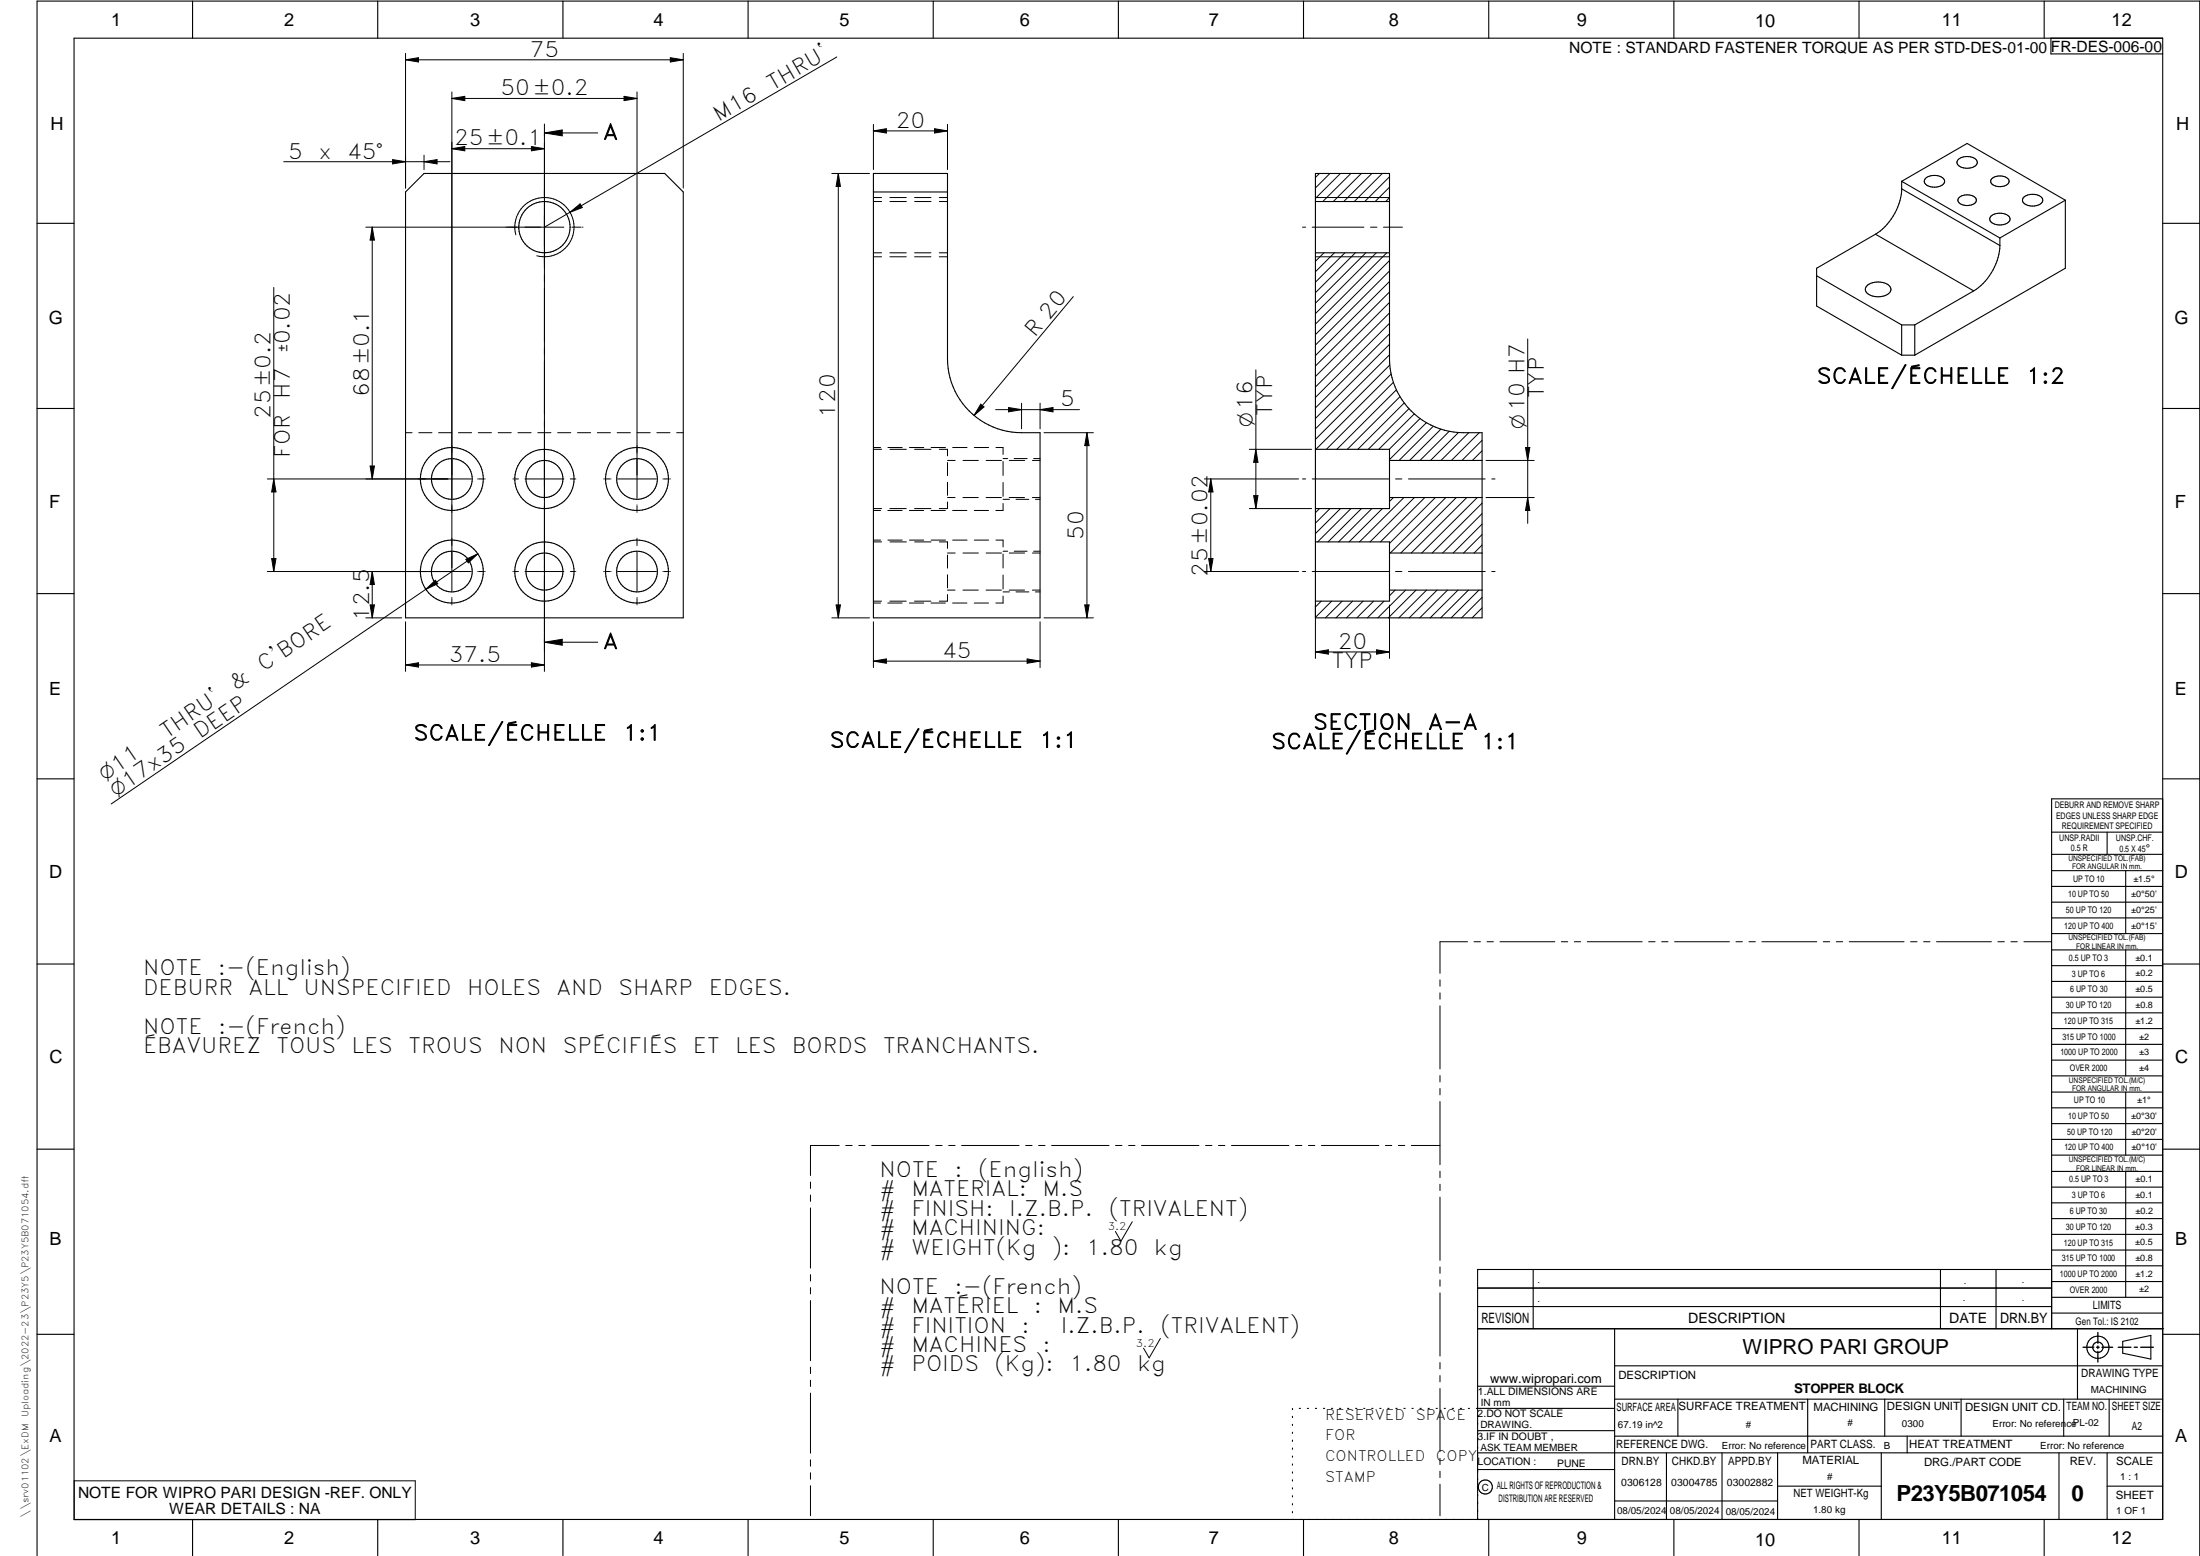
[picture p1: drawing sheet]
<svg xmlns="http://www.w3.org/2000/svg" width="594mm" height="420mm" viewBox="0 0 594 420" stroke-linecap="round" stroke-linejoin="round" font-family="sans-serif">
<g fill="none" stroke="#000" stroke-width=".3">
<path d="M20 10.3h564v400h-564zM52 .3v10M102 .3v10M152 .3v10M202 .3v10M252 .3v10M302 .3v10M352 .3v10M402 .3v10M452 .3v10M502 .3v10M552 .3v10"/>
<path d="M553.8 10.3v4.3h30.2M114.5 46.8h65l5 5v115h-75v-115zM235.9 46.8h20v50a20 20 0 0 0 20 20h5v50h-45zM235.9 51.8h20M355.2 46.8h20v50a20 20 0 0 0 20 20h5v50h-45zM355.2 54.4h20M513.5 51a15.6 15.6 0 0 1-7.1 12.2M513.5 49l17.7-10.3 26.5 15.4M513.5 49v2M513.5 51l26.5 15.3M513.5 49l26.5 15.3M520 48.2a3.9 3.9 0 0 1 4.9 .2 1.39 1.39 0 0 1-1.2 1.9 3.5 3.5 0 0 1-4-1.1v-.5z"/>
<path d="M528.8 43.1a3.8 3.8 0 0 1 5 .2 1.39 1.39 0 0 1-1.2 1.9 3.1 3.1 0 0 1-4.2-1.3zM529.1 53.3a3.3 3.3 0 0 1 4.5 .5 1.58 1.58 0 0 1-1.7 1.6 2.55 2.55 0 0 1-3.2-1.3zM537.6 58.4a3.6 3.6 0 0 1 5.1 .5 1.89 1.89 0 0 1-2.2 1.8 2.68 2.68 0 0 1-3.2-1.5zM537.9 48.2a3.3 3.3 0 0 1 4.6 .5 1.61 1.61 0 0 1-1.8 1.6 2.54 2.54 0 0 1-3.2-1.3zM546.5 53.3a3.9 3.9 0 0 1 5 .2 1.39 1.39 0 0 1-1.2 1.9 3.5 3.5 0 0 1-4.1-1.1v-.5zM557.7 54.1v18.3l-40.6 23.5M557.7 54.1l-17.7 10.2M10 60.3h10M355.2 68.3h20M490.6 74.5l22.9 13.2M504.4 77a4.8 4.8 0 0 1 6 .5 1.63 1.63 0 0 1-1.2 2.3 4.8 4.8 0 0 1-5.3-1l-.2-1zM506.4 63.2l-15.8 9.2v10.2l22.9 13.3"/>
<path d="M506.4 63.2l26.6 15.3M533 78.5l-15.9 9.2M540 64.3v2M540 66.3a15.6 15.6 0 0 1-7 12.2M584 60.3h10M513.5 87.7v8.2M513.5 87.7h3.6M513.5 95.9h3.6M517.1 87.7v8.2M10 110.3h10M584 110.3h10M355.2 121.3h20v16h-20"/>
<path d="M375.2 124.3h25M375.2 134.3h25M355.2 146.3h20v16h-20M375.2 159.3h25M375.2 149.3h25M10 160.3h10M584 160.3h10M10 210.3h10M584 215.7h-30v143.1M584 210.3h10M554 230.7h30M554 224.7h30"/>
<path d="M554 235.1h30M554 239.4h30M569 224.7v6M574 235.1v17M554 243.6h30M554 247.9h30M554 252.1h30M554 256.5h30M574 256.5v34M10 260.3h10M554 260.8h30M554 265h30"/>
<path d="M554 269.3h30M554 273.5h30M554 277.7h30M584 260.3h10M554 282h30M554 286.3h30M554 290.5h30M554 294.9h30M554 299.1h30M574 294.9v17M10 310.3h10M554 303.4h30"/>
<path d="M554 307.7h30M554 311.9h30M554 316.3h30M574 316.3v34M584 310.3h10M554 320.5h30M554 324.8h30M554 329.1h30M554 333.3h30M554 337.5h30M399 358.8h185.3M399 352.8h155"/>
<path d="M399 347.8h155M414 342.8v16M436 358.8v51.5M524 342.8v16M539 342.8v16M554 342.8h-155v67.5M554 341.8h30M554 346.1h30M554 350.3h30M554 354.6h30M561 358.8v19M10 360.3h10"/>
<path d="M399 374.3h37M436 368.8h148M436 377.8h148M453.1 377.8v10M488.1 377.8v14.5M508.9 377.8v10M529.6 377.8v10M557.3 377.8v10M569.5 377.8v10M573.2 362.2l7.6-1.6v6.4l-7.6-1.6zM584 360.3h10M349 380.3v.3"/>
<path d="M349 382.4v.4M349 384.6v.3M349 386.7v.4M349 388.9v.3M349 391v.4M349 393.2v.3M349 395.3v.3M349 397.4v.4M349 399.6v.3M350.9 380.3h.3M353 380.3h.3M355.2 380.3h.3"/>
<path d="M357.4 380.3h.3M359.6 380.3h.3M361.7 380.3h.3M363.9 380.3h.3M366.1 380.3h.3M368.3 380.3h.3M370.4 380.3h.3M372.6 380.3h.3M374.8 380.3h.3M376.9 380.3h.4M379.1 380.3h.3M381.3 380.3h.3"/>
<path d="M383.4 380.3h.4M385.6 380.3h.4M387.8 380.3h.3M390 380.3h.3M392.1 380.3h.4M394.3 380.3h.4M396.5 380.3h.3M399 396.8h37M399 392.3h185M399 386.3h37M436 387.8h148M436 380.3h-37.3"/>
<path d="M450 392.3v18M465 392.3v18M480 392.3v18M508 392.3v18M515 387.8v4.5M556 392.3v18M569 392.3v18M52 410.3v9.8M102 410.3v9.8M152 410.3v9.8M202 410.3v9.8M252 410.3v9.8"/>
<path d="M302 410.3v9.8M349 401.7v.4M349 403.9v.3M349 406v.4M349 408.2v.3M352 410.3v9.8M402 410.3v9.8M436 405.3h44M452 410.3v9.8M480 401.3h28M502 410.3v9.8M552 410.3v9.8"/>
<path d="M569 401.3h15M10 420.1v-419.8h584v419.8"/>
<circle cx="147" cy="61.3" r="6.9"/>
<circle cx="122" cy="129.3" r="5.5"/>
<circle cx="122" cy="129.3" r="8.5"/>
<circle cx="147" cy="129.3" r="8"/>
<circle cx="147" cy="129.3" r="5"/>
<circle cx="172" cy="129.3" r="5.5"/>
<circle cx="172" cy="129.3" r="8.5"/>
<circle cx="122" cy="154.3" r="8.5"/>
<circle cx="122" cy="154.3" r="5.5"/>
<circle cx="147" cy="154.3" r="5"/>
<circle cx="147" cy="154.3" r="8"/>
<circle cx="172" cy="154.3" r="8.5"/>
<circle cx="172" cy="154.3" r="5.5"/>
<circle cx="566.5" cy="363.8" r="1.4"/>
<circle cx="566.5" cy="363.8" r="3"/>
<circle cx="401.1" cy="401.5" r="1.91"/>
</g>
<g fill="none" stroke="#000" stroke-width=".27">
<path d="M109.5 14.4v36.4M109.5 16.2h75M109.5 16.2l3.5-.6v1.1zM181 15.6l3.5 .6-3.5 .5zM184.5 14.4v36.4M226 15.4l-79 45.9M122 24.8v134.8M122 26.6l3.5-.6v1.2zM122 26.6h50M143.5 39.6l3.5 .6-3.5 .5zM147 33.5v4.8M147 38.4v142.9"/>
<path d="M147 35.9h14.4M147 35.9l4.8-.8v1.6zM168.5 26l3.5 .6-3.5 .6zM172 24.8v109.8M235.9 35.3l3.4-.5v1.1zM235.9 35.3h20M235.9 33.6v12.2M252.4 34.8l3.5 .5-3.5 .6zM255.9 33.6v12.2M76.6 43.7h44.9M106 43.1l3.5 .6-3.5 .6zM114.5 43.7l3.5-.6v1.2z"/>
<path d="M114.5 41.9v3.9M122 40.2h25M122 40.2l3.5-.6v1.1zM153.9 57.3l2.7-2.2 .6 .9zM153.9 57.3a8 8 0 0 1-.5 8.9 8 8 0 0 1-8.5 2.9M153.9 57.3a8 8 0 0 0-10-3.3 8 8 0 0 0-4.6 9.4M224.6 46.8h10.2M226.4 46.8l.5 3.5h-1.1zM226.4 46.8v120M235.9 54.4h2.2M235.9 53.3h2.2M240.3 53.3h4.4"/>
<path d="M240.3 54.4h4.4M247 53.3h4.4M247 54.4h4.4M253.6 53.3h2.3M253.7 54.4h2.2M355.2 53.3h20M356.3 46.8l-1.1 1.1M359.1 46.8l-3.9 4M362 46.8l-6.8 6.8M364.8 46.8l-7.6 7.6M367.6 46.8l-7.6 7.6M370.5 46.8l-7.6 7.6"/>
<path d="M373.3 46.8l-7.6 7.6M375.2 53.4l-1 1M375.2 50.5l-3.9 3.9M375.2 47.7l-6.7 6.7M73.9 77.6v76.7M98.8 61.3h53.5M100.5 61.3v68M100.5 61.3l.6 3.5h-1.2zM154 61.3h.2M154.5 61.3h2.4M157.3 61.3h.1M235.9 68.3h2.2"/>
<path d="M235.9 69.3h2.2M240.3 68.3h4.4M240.3 69.3h4.4M247 68.3h4.4M247 69.3h4.4M253.6 68.3h2.3M253.6 69.3h2.3M351.7 61.3h.9M354.3 61.3h14M355.2 69.3h20M357.5 68.3l-2.3 2.2M360.3 68.3l-5.1 5.1"/>
<path d="M363.2 68.3l-8 7.9M366 68.3l-10.8 10.7M368.8 68.3l-13.6 13.6M370.1 61.3h1.7M371.7 68.3l-16.5 16.4M373.6 61.3h5.1M374.5 68.3l-19.3 19.2M375.2 70.4l-20 20M375.2 73.2l-20 20M375.2 76l-20 20M375.2 78.8l-20 20M289.8 80.1l-26.8 32.1"/>
<path d="M339.1 99.9v37.4M375.2 95.8l-20 20M375.2 81.7l-20 20M375.2 84.5l-20 20M375.2 87.3l-20 20M375.2 90.1l-20 20.1M375.2 93l-20 20M375.3 98.6l-20.1 20M412.5 91.5v49.8M109.5 116.8h1.8M113.1 116.8h3.5M118.4 116.8h3.6"/>
<path d="M123.8 116.8h3.6M129.2 116.8h3.5M134.5 116.8h3.6M139.9 116.8h3.5M145.2 116.8h3.6M150.6 116.8h3.5M155.9 116.8h3.6M161.3 116.8h3.5M166.7 116.8h3.5M172 116.8h3.6M177.4 116.8h3.5M182.7 116.8h1.8"/>
<path d="M264.8 109.1l.9 .8-2.7 2.3zM268.9 110.6h22.6M272.3 110l3.6 .6-3.6 .6zM275.9 108.9v6.9M280.9 108.9v6.9M280.9 110.6l3.4-.6v1.2zM281.9 116.8h13.3M293.5 116.8l.6 3.5h-1.2zM293.5 116.8v50M375.7 101l-20.4 20.3M376.3 103.2l-18.1 18.1M377.1 105.3l-16.1 16"/>
<path d="M378.1 107.1l-14.3 14.2M379.2 108.8l-12.5 12.5M380.5 110.3l-11 11M381.9 111.8l-9.6 9.5M383.5 113l-8.3 8.3M385.2 114.1l-10 10M387 115.1l-9.2 9.2M389.1 115.9l-8.5 8.4M391.3 116.5l-7.9 7.8M393.8 116.8l-7.5 7.5M396.6 116.8l-7.5 7.5M399.5 116.8l-7.6 7.5"/>
<path d="M400.2 118.9l-5.4 5.4M72.2 129.3h55.1M73.9 129.3l.6 3.5h-1.1zM99.9 125.8h1.2l-.6 3.5zM129 129.3h.1M129.3 129.3h1.4M130.9 129.3h.1M138.5 129.3h.1M138.7 129.3h1.1M140 129.3h.1M141.8 129.3h10.5M154 129.3h.1"/>
<path d="M154.2 129.3h1.1M155.4 129.3h.1M163 129.3h.1M163.3 129.3h1.4M164.9 129.3h.1M166.8 129.3h10.5M172 136.3v.1M172 136.6v1.4M172 138.2v.1M179 129.3h.1M179.3 129.3h1.4M180.9 129.3h.1"/>
<path d="M235.9 137.8h1.9M235.9 120.8h1.9M235.9 121.3h2.2M235.9 137.3h2.2M239.7 137.8h3.9M239.8 120.8h3.8M240.3 137.3h4.4M240.3 121.3h4.4M245.6 137.8h3.8M245.6 120.8h3.9M247 137.3h4.4M247 121.3h4.4"/>
<path d="M251.4 137.8h3.9M251.4 120.8h3.9M253.7 121.3h2.2v1.8M255.9 124.9v3.5M255.9 130.2v3.6M255.9 135.6v1.7h-2.3M255.9 134.3h2M255.9 124.3h2M257.2 137.8h3.9M257.3 120.8h3.8M260 134.3h4.2M260 124.3h4.2"/>
<path d="M263.1 137.8h3.8M263.1 120.8h3.9M266.3 134.3h4.1M266.3 124.3h4.1M268.9 120.8h2v1.9M270.9 123.8h1.2M270.9 124.6v3.8M270.9 130.3v3.7M270.9 136v1.8h-2M270.9 134.8h1.7M272.5 134.3h4.2M272.5 124.3h4.2"/>
<path d="M273.9 123.8h3.5M274.4 134.8h3.4M278.8 134.3h2.1M278.8 124.3h2.1M279.1 123.8h1.8M279.6 134.8h1.3M325.2 129.3h25.5M327 129.3v25M327 129.3l.5 3.5h-1.1zM337.4 121.3h16.8M337.4 137.3h16.8M338.5 133.8h1.2l-.6 3.5z"/>
<path d="M339.1 121.3l.6 3.5h-1.2zM351.7 129.3h.9M354.3 129.3h20.8M356.3 137.3l-1.1 1.1M359.1 137.3l-3.9 4M362 137.3l-6.8 6.8M364.8 137.3l-9 9M367.6 137.3l-9 9M370.5 137.3l-9 9M373.3 137.3l-9 9M376.3 134.3l-1.1 1.1M376.8 129.3h1.8"/>
<path d="M379.1 134.3l-12 12M380.3 129.3h20.8M381.9 134.3l-12 12M384.8 134.3l-12 12M387.6 134.3l-12.4 12.4M390.4 134.3l-15 15M393.2 134.3l-14.9 15M396.1 134.3l-15 15M398.9 134.3l-15 15M400.2 121.7l-2.6 2.6M400.2 135.9l-13.5 13.4M400.2 138.7l-10.6 10.6"/>
<path d="M401.3 124.3h13M401.3 134.3h13M402.8 129.3h.9M411.9 120.8h1.2l-.6 3.5zM412.5 134.3l.6 3.5h-1.2zM72.2 154.3h55.1M73.4 150.8h1.1l-.6 3.5zM100.5 154.3v12.5M100.5 154.3l.6 3.5h-1.2zM115 159.1l-85 58M115 159.1l2.6-2.4 .6 .9zM125.8 151l3.2-1.5-2.5 2.5z"/>
<path d="M129 154.3h.1M129 149.5l-14 9.6M129.3 154.3h1.4M130.9 154.3h.1M138.5 154.3h.1M138.7 154.3h1.1M140 154.3h.1M141.8 154.3h10.5M154 154.3h.1M154.2 154.3h1.1M155.4 154.3h.1M163 154.3h.1"/>
<path d="M163.3 154.3h1.4M164.9 154.3h.1M166.8 154.3h10.5M172 149.1v10.5M172 145.3v.1M172 145.6v1.5M172 147.3h.1M179 154.3h.1M179.3 154.3h1.4M180.9 154.3h.1M235.9 146.3h2.2M235.9 145.8h1.9"/>
<path d="M239.8 145.8h3.8M240.3 146.3h4.4M245.6 145.8h3.9M247 146.3h4.4M251.4 145.8h3.9M253.7 146.3h2.2v1.8M255.9 149.9v3.5M255.9 155.2v3.5M255.9 159.3h2M255.9 149.3h2M257.3 145.8h3.8M260 159.3h4.2"/>
<path d="M260 149.3h4.2M263.1 145.8h3.9M266.3 159.3h4.1M266.3 149.3h4.1M268.9 145.8h2v1.9M270.9 148.8h1.2M270.9 149.6v3.8M270.9 155.3v3.7M270.9 159.8h1.7M272.5 159.3h4.2M272.5 149.3h4.2M273.9 148.8h3.5"/>
<path d="M274.4 159.8h3.4M278.8 159.3h2.1M278.8 149.3h2.1M279.1 148.8h1.8M279.6 159.8h1.3M325.2 154.3h25.5M326.4 150.8h1.1l-.5 3.5zM351.7 154.3h.9M354.3 154.3h20.8M376.7 159.3l-1.5 1.6M376.8 154.3h1.8M379.6 159.3l-7.5 7.5"/>
<path d="M380.3 154.3h20.8M382.4 159.3l-7.5 7.5M385.2 159.3l-7.5 7.5M388.1 159.3l-7.6 7.5M390.9 159.3l-7.5 7.5M393.7 159.3l-7.5 7.5M396.5 159.3l-7.5 7.5M399.4 159.3l-7.5 7.5M400.2 147.2l-2.1 2.1M400.2 144.3l-5 5M400.2 141.5l-7.8 7.8M402.8 154.3h.9"/>
<path d="M98.8 166.8h9.7M99.9 163.3h1.2l-.6 3.5zM109.5 179.6h37.5M109.5 179.6l3.5-.6v1.1zM109.5 167.9v13.4M122 161.3v.1M122 161.6v1.4M122 163.2v.1M143.5 179l3.5 .6-3.5 .5zM147 173.4l4.8-.8v1.6zM147 173.4h14.4M172 161.3v.1"/>
<path d="M172 161.6v1.4M172 163.2v.1M224.6 166.8h10.2M225.8 163.3h1.1l-.5 3.5zM235.9 178.5l3.4-.6v1.2zM235.9 178.5h45M235.9 162.8h1.9M235.9 162.3h2.2M235.9 167.9v12.4M239.7 162.8h3.9M240.3 162.3h4.4M245.6 162.8h3.8"/>
<path d="M247 162.3h4.4M251.4 162.8h3.9M255.9 160.5v1.8h-2.3M257.2 162.8h3.9M263.1 162.8h3.8M270.9 161v1.8h-2M277.4 177.9l3.5 .6-3.5 .6zM280.9 167.9v12.4M281.9 166.8h13.3M292.9 163.3h1.2l-.6 3.5zM355.2 163.4v14.4M355.2 176h20"/>
<path d="M355.2 176l3.5-.5v1.1zM356.8 162.3l-1.6 1.6M359.6 162.3l-4.4 4.4M362.4 162.3l-4.5 4.5M365.2 162.3l-4.4 4.5M368.1 162.3l-4.5 4.5M370.9 162.3l-4.5 4.5M371.7 175.5l3.5 .5-3.5 .6zM373.7 162.3l-4.5 4.5M375.2 163.4v14.4M400.2 164.1l-2.7 2.7M400.2 161.3l-5.5 5.5"/>
<path d="M396.3 254.3h-7.5v8.5M398 254.3h1.8M401.5 254.3h1.8M405 254.3h14.9M421.6 254.3h1.7M425.1 254.3h1.7M428.6 254.3h14.8M445.2 254.3h1.7M448.7 254.3h1.7M452.2 254.3h14.8M468.8 254.3h1.7M472.3 254.3h1.7"/>
<path d="M475.8 254.3h14.8M492.4 254.3h1.7M495.9 254.3h1.7M499.4 254.3h14.8M515.9 254.3h1.8M519.4 254.3h1.8M522.9 254.3h14.9M539.5 254.3h1.7M543 254.3h1.7M546.5 254.3h7.4M388.8 264.6v1.7M388.8 268.1v1.7"/>
<path d="M388.8 271.6v17M388.8 290.4v1.8M388.8 293.9v1.8M388.8 297.4v17.1M218.9 319.2v1.7M226.6 309.3h-7.7v8.1M228.4 309.3h1.7M231.9 309.3h1.7M235.4 309.3h15.5M252.7 309.3h1.7M256.2 309.3h1.7M259.7 309.3h15.5"/>
<path d="M277 309.3h1.7M280.5 309.3h1.7M284 309.3h15.5M301.2 309.3h1.8M304.8 309.3h1.7M308.2 309.3h15.6M325.5 309.3h1.8M329 309.3h1.8M332.5 309.3h15.6M349.8 309.3h1.8M353.3 309.3h1.7M356.8 309.3h15.5"/>
<path d="M374.1 309.3h1.7M377.6 309.3h1.7M381.1 309.3h7.7M388.8 316.3v1.7M388.8 319.8v1.7M218.9 322.7v1.7M218.9 326.2v16.2M305.7 329.9l-3 5.3-1.5-2.7M388.8 323.3v17M218.9 344.2v1.7M218.9 347.7v1.7M218.9 351.2v16.2"/>
<path d="M388.8 342.1v1.7M388.8 345.6v1.7M388.8 349.1v17.1M218.9 369.2v1.7M218.9 372.7v1.7M218.9 376.2v16.2M313.3 361.4l-3 5.3-1.5-2.7M388.8 367.9v1.8M388.8 371.4v1.7M388.8 374.9v17.1M20 399.9h92.1v10.5h-92.1zM218.9 394.2v1.7"/>
<path d="M218.9 397.7v1.7M388.8 393.8v1.7M388.8 397.3v1.7M218.9 401.2v8.1M388.8 400.8v8.5"/>
</g>
<path d="M566.5 359.8v2.9M562.5 363.8h2.9M566.1 363.8h.8M566.5 363.5v.7M566.5 364.9v2.9M567.6 363.8h2.9M572 363.8h3.4M576.3 363.8h.9M578.1 363.8h3.4" fill="none" stroke="#000" stroke-width=".36"/>
<g fill="#000">
<path d="M109.5 16.2l3.5-.6v1.1zM181 15.6l3.5 .6-3.5 .5zM122 40.2l3.5-.6v1.1zM122 26.6l3.5-.6v1.2zM143.5 39.6l3.5 .6-3.5 .5zM147 35.9l4.8-.8v1.6zM168.5 26l3.5 .6-3.5 .6zM235.9 35.3l3.4-.5v1.1zM252.4 34.8l3.5 .5-3.5 .6zM106 43.1l3.5 .6-3.5 .6zM114.5 43.7l3.5-.6v1.2zM153.9 57.3l2.7-2.2 .6 .9z"/>
<path d="M226.4 46.8l.5 3.5h-1.1zM100.5 61.3l.6 3.5h-1.2zM264.8 109.1l.9 .8-2.7 2.3zM272.3 110l3.6 .6-3.6 .6zM280.9 110.6l3.4-.6v1.2zM73.9 129.3l.6 3.5h-1.1zM99.9 125.8h1.2l-.6 3.5zM293.5 116.8l.6 3.5h-1.2zM327 129.3l.5 3.5h-1.1zM338.5 133.8h1.2l-.6 3.5zM339.1 121.3l.6 3.5h-1.2zM412.5 134.3l.6 3.5h-1.2z"/>
<path d="M411.9 120.8h1.2l-.6 3.5zM73.4 150.8h1.1l-.6 3.5zM100.5 154.3l.6 3.5h-1.2zM115 159.1l2.6-2.4 .6 .9zM125.8 151l3.2-1.5-2.5 2.5zM326.4 150.8h1.1l-.5 3.5zM99.9 163.3h1.2l-.6 3.5zM147 173.4l4.8-.8v1.6zM225.8 163.3h1.1l-.5 3.5zM235.9 178.5l3.4-.6v1.2zM277.4 177.9l3.5 .6-3.5 .6zM292.9 163.3h1.2l-.6 3.5z"/>
<path d="M355.2 176l3.5-.5v1.1zM371.7 175.5l3.5 .5-3.5 .6zM109.5 179.6l3.5-.6v1.1zM143.5 179l3.5 .6-3.5 .5z"/>
</g>
<g font-size="6">
<text x="512.1" y="405.2">P23Y5B071054</text>
<text x="559.4" y="405.2">0</text>
</g>
<g font-size="5.7">
<text x="143.1" y="15.3">75</text>
<text x="135.1" y="25.7">50±0.2</text>
<text x="208.6" y="24.5" transform="rotate(-30 208.6 24.5)">THRU`</text>
<text x="194" y="33" transform="rotate(-30 194 33)">M16</text>
<text x="241.9" y="34.5">20</text>
<text x="122.7" y="39.3">25±0.1</text>
<text x="162.9" y="37.6">A</text>
<text x="77.8" y="42.8">5</text>
<text x="86" y="42.8">x</text>
<text x="93.8" y="42.8">45°</text>
<text x="279.4" y="91.2" transform="rotate(-50 279.4 91.2)">R 20</text>
<text x="78.3" y="107.6" transform="rotate(-90 78.3 107.6)">H7</text>
<text x="99.6" y="107.2" transform="rotate(-90 99.6 107.2)">68±0.1</text>
<text x="416.9" y="107.5" transform="rotate(-90 416.9 107.5)">TYP</text>
<text x="490.6" y="103.5">SCALE/ÉCHELLE</text>
<text x="547.1" y="103.5">1:2</text>
<text x="73.1" y="113.2" transform="rotate(-90 73.1 113.2)">25±0.2</text>
<text x="225.5" y="112.8" transform="rotate(-90 225.5 112.8)">120</text>
<text x="286.3" y="109.7">5</text>
<text x="343.5" y="112.3" transform="rotate(-90 343.5 112.3)">TYP</text>
<text x="78.3" y="123.8" transform="rotate(-90 78.3 123.8)">FOR</text>
<text x="292.6" y="145.8" transform="rotate(-90 292.6 145.8)">50</text>
<text x="326.1" y="155.7" transform="rotate(-90 326.1 155.7)">25±0.02</text>
<text x="99.6" y="167.6" transform="rotate(-90 99.6 167.6)">12.5</text>
<text x="121.2" y="178.7">37.5</text>
<text x="162.9" y="175.2">A</text>
<text x="254.4" y="177.6">45</text>
<text x="361.3" y="175.2">20</text>
<text x="71.3" y="181.6" transform="rotate(-34 71.3 181.6)">C'BORE</text>
<text x="359.6" y="180.4">TYP</text>
<text x="63.7" y="186.7" transform="rotate(-34 63.7 186.7)">&amp;</text>
<text x="354.6" y="197">SECTION</text>
<text x="385.6" y="197">A-A</text>
<text x="45" y="199.4" transform="rotate(-34 45 199.4)">THRU`</text>
<text x="54.1" y="199.6" transform="rotate(-34 54.1 199.6)">DEEP</text>
<text x="111.7" y="199.9">SCALE/ÉCHELLE</text>
<text x="168.2" y="199.9">1:1</text>
<text x="224.1" y="201.8">SCALE/ÉCHELLE</text>
<text x="280.6" y="201.8">1:1</text>
<text x="343.3" y="202.2">SCALE/ÉCHELLE</text>
<text x="399.9" y="202.2">1:1</text>
<text x="38.7" y="263.4">NOTE</text>
<text x="58.9" y="263.4">:-(English)</text>
<text x="38.7" y="268.7">DEBURR</text>
<text x="67.1" y="268.7">ALL</text>
<text x="82" y="268.7">UNSPECIFIED</text>
<text x="126.1" y="268.7">HOLES</text>
<text x="150.3" y="268.7">AND</text>
<text x="167" y="268.7">SHARP</text>
<text x="191.4" y="268.7">EDGES.</text>
<text x="38.7" y="279.2">NOTE</text>
<text x="58.9" y="279.2">:-(French)</text>
<text x="38.7" y="284.4">ÉBAVUREZ</text>
<text x="74.6" y="284.4">TOUS</text>
<text x="95" y="284.4">LES</text>
<text x="110.3" y="284.4">TROUS</text>
<text x="134.6" y="284.4">NON</text>
<text x="152" y="284.4">SPÉCIFIÉS</text>
<text x="187.1" y="284.4">ET</text>
<text x="198.5" y="284.4">LES</text>
<text x="213.8" y="284.4">BORDS</text>
<text x="238.5" y="284.4">TRANCHANTS.</text>
<text x="237.5" y="317.8">NOTE</text>
<text x="257.7" y="317.8">:</text>
<text x="264.2" y="317.8">(English)</text>
<text x="237.5" y="323.1">#</text>
<text x="246.1" y="323.1">MATERIAL:</text>
<text x="281.5" y="323.1">M.S</text>
<text x="237.5" y="328.3">#</text>
<text x="246.1" y="328.3">FINISH:</text>
<text x="272.5" y="328.3">I.Z.B.P.</text>
<text x="299.4" y="328.3">(TRIVALENT)</text>
<text x="237.5" y="333.6">#</text>
<text x="246.1" y="333.6">MACHINING:</text>
<text x="237.5" y="338.8">#</text>
<text x="246.1" y="338.8">WEIGHT(Kg</text>
<text x="284" y="338.8">):</text>
<text x="293.3" y="338.8">1.80</text>
<text x="311.6" y="338.8">kg</text>
<text x="237.5" y="349.3">NOTE</text>
<text x="257.7" y="349.3">:-(French)</text>
<text x="237.5" y="354.6">#</text>
<text x="237.5" y="359.8">#</text>
<text x="246.1" y="354.6">MATÉRIEL</text>
<text x="246.1" y="359.8">FINITION</text>
<text x="275.9" y="359.8">:</text>
<text x="279.2" y="354.6">:</text>
<text x="285.6" y="354.6">M.S</text>
<text x="286.5" y="359.8">I.Z.B.P.</text>
<text x="313.4" y="359.8">(TRIVALENT)</text>
<text x="237.5" y="365.1">#</text>
<text x="246.1" y="365.1">MACHINES</text>
<text x="281.6" y="365.1">:</text>
<text x="237.5" y="370.3">#</text>
<text x="246.1" y="370.3">POIDS</text>
<text x="268.6" y="370.3">(Kg):</text>
<text x="288.8" y="370.3">1.80</text>
<text x="307.1" y="370.3">kg</text>
</g>
<text font-size="5.6" x="470.5" y="365.5">WIPRO PARI GROUP</text>
<g font-size="5.4">
<text x="78.3" y="95.1" transform="rotate(-90 78.3 95.1)">u0.02</text>
<text x="338.2" y="115.3" transform="rotate(-90 338.2 115.3)">O16</text>
<text x="411.6" y="115.8" transform="rotate(-90 411.6 115.8)">O10 H7</text>
<text x="28.3" y="210.8" transform="rotate(-34 28.3 210.8)">O11</text>
<text x="31.3" y="215.2" transform="rotate(-34 31.3 215.2)">O17x35</text>
</g>
<g font-size="4.9">
<text x="30" y="7">1</text>
<text x="76.7" y="7">2</text>
<text x="127" y="7">3</text>
<text x="176.5" y="7">4</text>
<text x="226.7" y="7">5</text>
<text x="275.4" y="7">6</text>
<text x="326.4" y="7">7</text>
<text x="375" y="7">8</text>
<text x="425.8" y="7">9</text>
<text x="473.9" y="7.4">10</text>
<text x="524.3" y="7">11</text>
<text x="570.2" y="7">12</text>
<text x="13.6" y="35.2">H</text>
<text x="587.6" y="35.2">H</text>
<text x="13.2" y="87.5">G</text>
<text x="587.2" y="87.5">G</text>
<text x="13.3" y="137.1">F</text>
<text x="587.3" y="137.1">F</text>
<text x="13.3" y="187.6">E</text>
<text x="587.3" y="187.6">E</text>
<text x="13.3" y="237">D</text>
<text x="587.3" y="237">D</text>
<text x="13.4" y="287.1">C</text>
<text x="587.4" y="287.1">C</text>
<text x="13.4" y="336.3">B</text>
<text x="587.4" y="336.3">B</text>
<text x="13.4" y="389.3">A</text>
<text x="587.4" y="389.3">A</text>
<text x="30" y="417">1</text>
<text x="76.7" y="417">2</text>
<text x="127" y="417">3</text>
<text x="176.5" y="417">4</text>
<text x="226.7" y="417">5</text>
<text x="275.4" y="417">6</text>
<text x="326.4" y="417">7</text>
<text x="375" y="417">8</text>
<text x="425.8" y="417">9</text>
<text x="473.9" y="417.4">10</text>
<text x="524.3" y="417">11</text>
<text x="570.2" y="417">12</text>
</g>
<g font-size="4.2">
<text x="423.7" y="14.3">NOTE : STANDARD FASTENER TORQUE AS PER STD-DES-01-00</text>
<text x="553.8" y="14">FR-DES-006-00</text>
<text x="21.1" y="404.4">NOTE FOR WIPRO PARI DESIGN -REF. ONLY</text>
<text x="45.7" y="408.9">WEAR DETAILS : NA</text>
</g>
<g font-size="3.9">
<text x="357.8" y="383.4">RESERVED</text>
<text x="382.3" y="383.4">SPACE</text>
<text x="357.8" y="388.9">FOR</text>
<text x="357.8" y="394.5">CONTROLLED</text>
<text x="387.8" y="394.5">COPY</text>
<text x="357.8" y="400.1">STAMP</text>
</g>
<g font-size="3.8">
<text x="400.1" y="357.1">REVISION</text>
<text x="455.9" y="357.1">DESCRIPTION</text>
<text x="526.4" y="357.1">DATE</text>
<text x="540.1" y="357.1">DRN.BY</text>
</g>
<text font-size="3.6" x="484.5" y="376.2">STOPPER BLOCK</text>
<text font-size="3.5" x="402.4" y="373.3">www.wipropari.com</text>
<g font-size="3.1">
<text x="565.2" y="353.5">LIMITS</text>
<text x="562" y="371.7">DRAWING TYPE</text>
<text x="437" y="372.3">DESCRIPTION</text>
<text x="436.5" y="380.9">SURFACE AREA</text>
<text x="453.3" y="380.9">SURFACE TREATMENT</text>
<text x="489.7" y="380.9">MACHINING</text>
<text x="509.5" y="380.9">DESIGN UNIT</text>
<text x="530.6" y="380.9">DESIGN UNIT CD.</text>
<text x="558" y="380.7">TEAM NO.</text>
<text x="570.3" y="380.7">SHEET SIZE</text>
<text x="575.6" y="386.1">A2</text>
<text x="436.4" y="391.1">REFERENCE DWG.</text>
<text x="437.9" y="395.5">DRN.BY</text>
<text x="451.5" y="395.5">CHKD.BY</text>
<text x="466.6" y="395.5">APPD.BY</text>
<text x="486.7" y="395.4">MATERIAL</text>
<text x="488.9" y="391">PART CLASS.</text>
<text x="515.6" y="391">HEAT TREATMENT</text>
<text x="519.6" y="395.9">DRG./PART CODE</text>
<text x="558.9" y="395.6">REV.</text>
<text x="571.4" y="395.6">SCALE</text>
<text x="484.3" y="404.3">NET WEIGHT-Kg</text>
<text x="571.4" y="404.7">SHEET</text>
</g>
<text font-size="3" x="579.5" y="230.1">°</text>
<g font-size="2.8">
<text x="299.1" y="332.1">3.2</text>
<text x="560.5" y="357.7">Gen Tol.: IS 2102</text>
<text x="306.7" y="363.6">3.2</text>
<text x="399.1" y="376.7">1.ALL DIMENSIONS ARE</text>
<text x="399" y="382.7">2.DO NOT SCALE</text>
<text x="399" y="388.7">3.IF IN DOUBT ,</text>
<text x="399" y="395.5">LOCATION :</text>
<text x="420.5" y="396">PUNE</text>
<text x="437.8" y="401.3">0306128</text>
<text x="451.3" y="401.2">03004785</text>
<text x="466.3" y="401.3">03002882</text>
<text x="404.2" y="402">ALL RIGHTS OF REPRODUCTION &amp;</text>
<text x="404.7" y="405.4">DISTRIBUTION ARE RESERVED</text>
</g>
<g font-size="2.7">
<text x="564.6" y="376.2">MACHINING</text>
<text x="399.9" y="379.7">IN mm</text>
<text x="399.8" y="385.7">DRAWING.</text>
<text x="436.9" y="385.5">67.19 in^2</text>
<text x="471.4" y="385.6">#</text>
<text x="498.9" y="385.1">#</text>
<text x="513.6" y="385.3">0300</text>
<text x="538.1" y="385.2">Error: No referencePL-02</text>
<text x="399.8" y="391.8">ASK TEAM MEMBER</text>
<text x="465" y="391.2">Error: No reference</text>
<text x="508.7" y="391.2">B</text>
<text x="551" y="391.2">Error: No reference</text>
<text x="493.4" y="399.6">#</text>
<text x="572.5" y="399.8">1 : 1</text>
<text x="400.1" y="402.5">C</text>
<text x="436.7" y="408.7">08/05/2024</text>
<text x="450.9" y="408.8">08/05/2024</text>
<text x="466" y="409">08/05/2024</text>
<text x="489.6" y="408.5">1.80 kg</text>
<text x="571.5" y="408.7">1 OF 1</text>
</g>
<g font-size="2.5">
<text x="559.2" y="229.9">0.5 R</text>
<text x="572.3" y="230.1">0.5 X 45</text>
<text x="559.4" y="323.5">3 UP TO 6</text>
<text x="558.9" y="327.8">6 UP TO 30</text>
<text x="557.8" y="332">30 UP TO 120</text>
<text x="415.2" y="346.4">.</text>
<text x="530.3" y="346.6">.</text>
<text x="545.9" y="346.4">.</text>
<text x="415.2" y="351.5">.</text>
<text x="530.1" y="351.3">.</text>
<text x="545.9" y="351.4">.</text>
</g>
<g font-size="2.4">
<text x="554.9" y="218.3">DEBURR AND REMOVE SHARP</text>
<text x="555.2" y="221.1">EDGES UNLESS SHARP EDGE</text>
<text x="556.1" y="227.2">UNSP.RADII</text>
<text x="556.8" y="223.8">REQUIREMENT SPECIFIED</text>
<text x="571.4" y="227">UNSP.CHF.</text>
<text x="559.8" y="238">UP TO 10</text>
<text x="576.1" y="238.1">±1.5°</text>
<text x="558.5" y="242.3">10 UP TO 50</text>
<text x="575.5" y="242.3">±0°50'</text>
<text x="557.4" y="250.8">120 UP TO 400</text>
<text x="557.9" y="246.5">50 UP TO 120</text>
<text x="575.5" y="250.8">±0°15'</text>
<text x="575.5" y="246.6">±0°25'</text>
<text x="558.7" y="259.4">0.5 UP TO 3</text>
<text x="559.5" y="263.7">3 UP TO 6</text>
<text x="576.6" y="259.4">±0.1</text>
<text x="576.6" y="263.7">±0.2</text>
<text x="559" y="268">6 UP TO 30</text>
<text x="576.6" y="268">±0.5</text>
<text x="557.9" y="272.2">30 UP TO 120</text>
<text x="576.6" y="272.2">±0.8</text>
<text x="556.9" y="280.7">315 UP TO 1000</text>
<text x="557.3" y="276.5">120 UP TO 315</text>
<text x="576.6" y="276.5">±1.2</text>
<text x="577.7" y="280.7">±2</text>
<text x="556.4" y="284.9">1000 UP TO 2000</text>
<text x="577.6" y="285">±3</text>
<text x="558.9" y="289.2">OVER 2000</text>
<text x="577.7" y="289.3">±4</text>
<text x="560" y="297.9">UP TO 10</text>
<text x="577.1" y="297.9">±1°</text>
<text x="558.5" y="302.1">10 UP TO 50</text>
<text x="575.5" y="302.2">±0°30'</text>
<text x="557.5" y="310.6">120 UP TO 400</text>
<text x="558.2" y="306.4">50 UP TO 120</text>
<text x="575.5" y="310.6">±0°10'</text>
<text x="575.5" y="306.4">±0°20'</text>
<text x="558.8" y="319.2">0.5 UP TO 3</text>
<text x="576.6" y="323.5">±0.1</text>
<text x="576.6" y="319.3">±0.1</text>
<text x="576.7" y="327.8">±0.2</text>
<text x="576.6" y="332">±0.3</text>
<text x="556.8" y="340.6">315 UP TO 1000</text>
<text x="557.3" y="336.3">120 UP TO 315</text>
<text x="576.6" y="336.3">±0.5</text>
<text x="576.6" y="340.6">±0.8</text>
<text x="556.2" y="344.8">1000 UP TO 2000</text>
<text x="576.6" y="344.8">±1.2</text>
<text x="558.9" y="349">OVER 2000</text>
<text x="577.7" y="349">±2</text>
<text x="7.7" y="382.7" transform="rotate(-90 7.7 382.7)">Uploading\2022-23\P23Y5\P23Y5B071054.dft</text>
<text x="7.7" y="409.9" transform="rotate(-90 7.7 409.9)">\\srv01102\ExDM</text>
</g>
<g font-size="2.1">
<text x="558.6" y="232.4">UNSPECIFIED TOL.(FAB)</text>
<text x="559.5" y="234.8">FOR ANGULAR IN mm.</text>
<text x="558.6" y="254">UNSPECIFIED TOL.(FAB)</text>
<text x="560.7" y="256.3">FOR LINEAR IN mm.</text>
<text x="558.7" y="292.4">UNSPECIFIED TOL.(M/C)</text>
<text x="559.6" y="294.7">FOR ANGULAR IN mm.</text>
<text x="558.7" y="313.8">UNSPECIFIED TOL.(M/C)</text>
<text x="560.6" y="316.2">FOR LINEAR IN mm.</text>
</g>
</svg>
